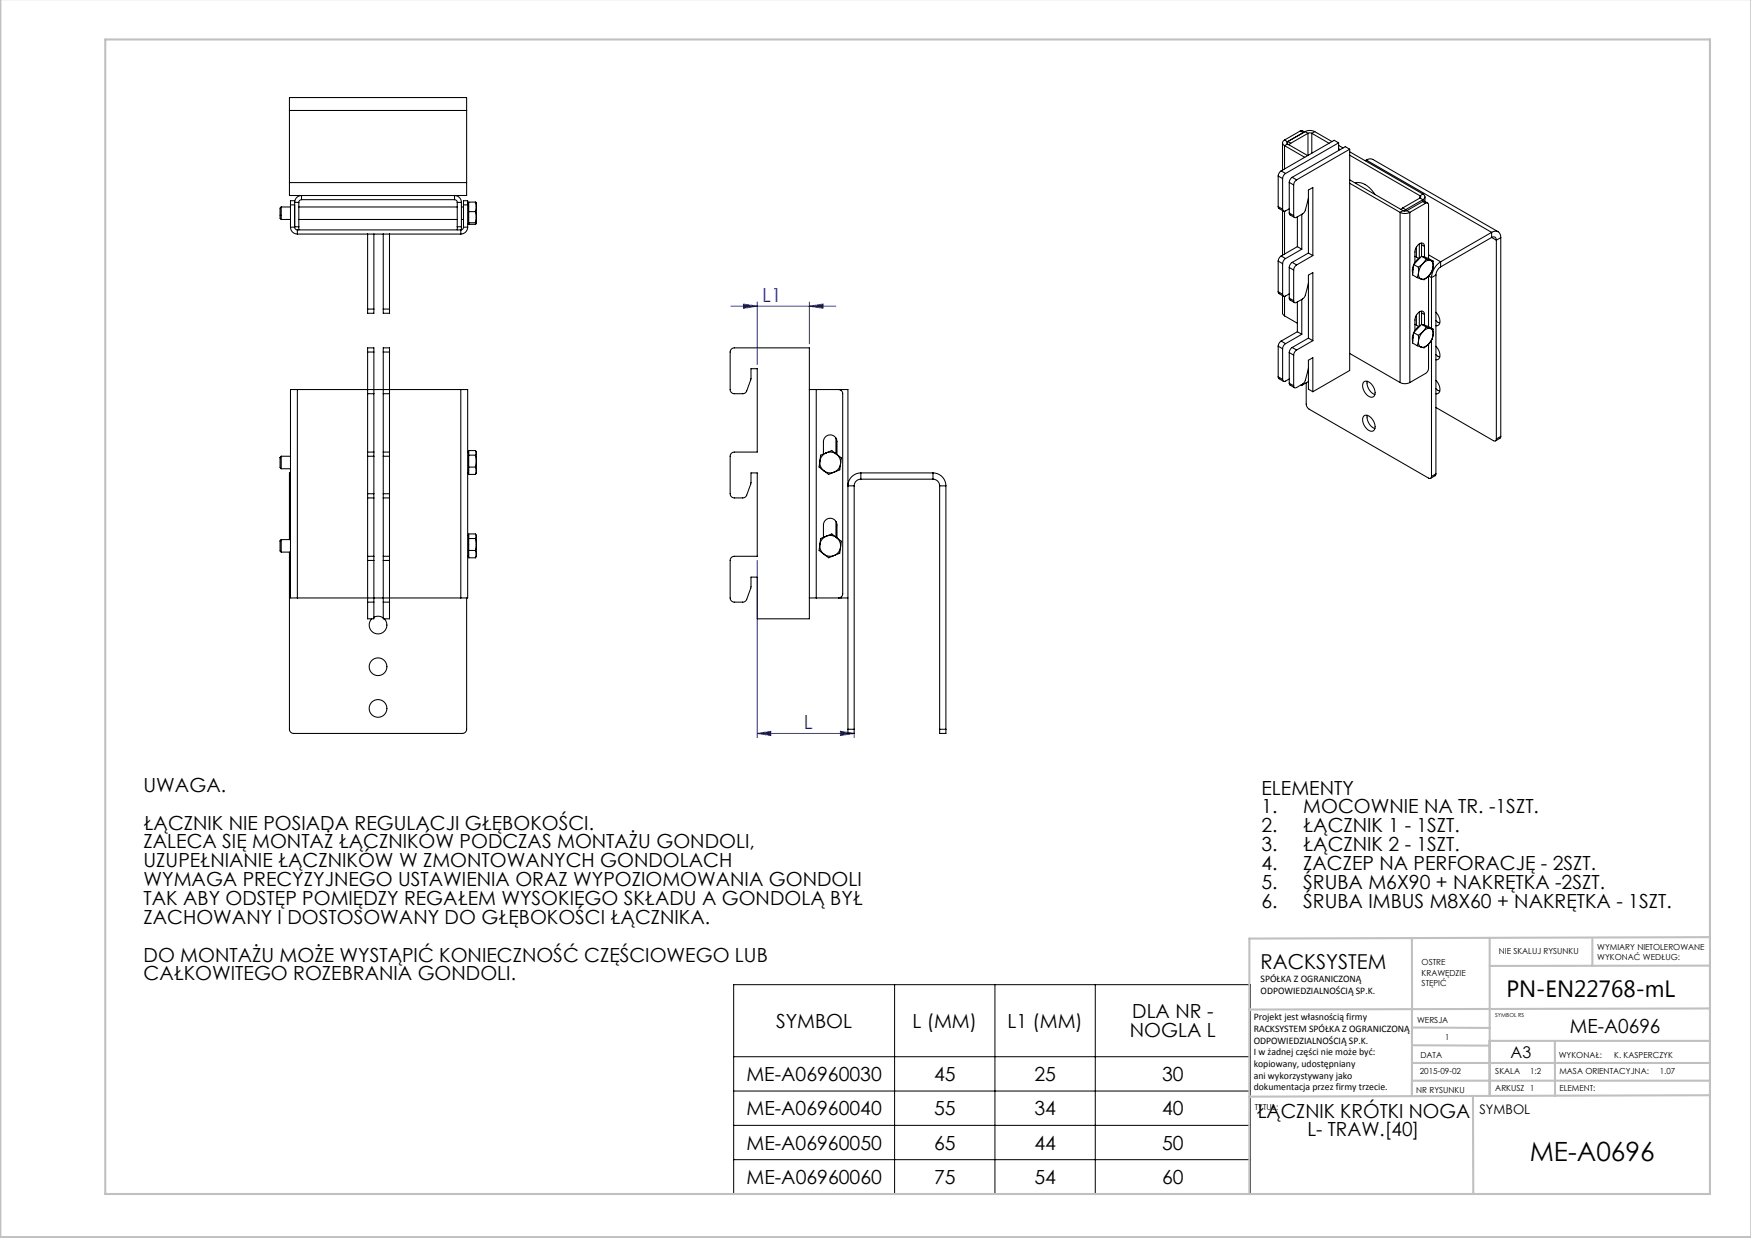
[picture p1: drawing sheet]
<svg xmlns="http://www.w3.org/2000/svg" width="420mm" height="297mm" viewBox="0 0 420 297" stroke-linecap="round" stroke-linejoin="round" font-family="sans-serif">
<path d="M175.3 73.5h25.2M178.3 72.9l3.3 .6-3.3 .5zM181.6 72.5v15M194.1 73.5l3.3-.6v1.1zM194.1 72.5v10M181.6 134.5v42.5M181.6 176l3.3-.6v1.1zM181.6 176h23.3M201.6 175.4l3.3 .6-3.3 .5zM204.9 176v1" fill="none" stroke="#00f" stroke-width=".24"/>
<path d="M176 236.2h123.9v50.2h-123.9zM214.6 236.2v50.2M238.6 236.2v50.2M262.7 236.2v50.2M176 253.5h123.9M176 261.7h123.9M176 270h123.9M176 278.2h123.9" fill="none" stroke="#000" stroke-width=".24"/>
<g fill="none" stroke="#c0c0c0" stroke-width=".5">
<path d="M.1 -.1v296.9h419.9M25.2 9.5h385v276.9h-385zM338.7 225.2v37.8M357.3 225v37.9v-13.2M382 225.4v6.3M410.1 224.8l-110.4 .4v61.2M410.1 231.7h-52.8M338.7 259.3h71.5M338.7 255h71.5M338.7 250.8l18.6 .1M338.7 246.5l18.6 .1M357.3 249.7h52.9"/>
<path d="M373 249.7v13.2M410.1 241.9l-110.4 .3M353.3 262.9l.1 23.5M410.2 262.7l-110.5 .4"/>
</g>
<path d="M181.6 176l3.3-.6v1.1zM201.6 175.4l3.3 .6-3.3 .5zM178.3 72.9l3.3 .6-3.3 .5zM194.1 73.5l3.3-.6v1.1z" fill="#00f"/>
<g fill="none" stroke="#000" stroke-width=".25">
<path d="M69.4 26.5v-3.1h42.5v3.1M69.4 26.5v17.3M69.4 26.5h42.5M111.9 26.5v17.3M307.6 34.3v6.5M308.1 33.6a.71 .71 0 0 0-.5 .7 .71 .71 0 0 0 .5 .6M308.1 33.6l.7 .4M308.1 34.9l4.9 2.8M308.1 34.9v5.6M308.8 34a.28 .28 0 0 0-.2 .3 .28 .28 0 0 0 .2 .2M308.8 34l.8 .4M308.8 34.5l-.7 .4"/>
<path d="M308.8 34.5l4.9 2.8M308.8 34h.1M309.6 34.4l-.4 .4M311.9 31.4l.4-.1 .6 .4M311.9 31.4l.7 .4M311.9 31.4l-3.8 2.2M313 31.6a2.58 2.58 0 0 1 2.4 0M313 31.6l.7 .4M313 31.6l-4.2 2.4M313.7 32h1M313.7 32l-4.1 2.4M313.7 32v5.3"/>
<path d="M314.7 32l4.1 2.4M314.7 32v4.8M315.4 31.6l4.1 2.4M315.4 31.6l-.7 .4M321.1 34.3l-1.1-.6-12.7 7.3M321.1 34.3l-12.7 7.3M321.1 34.3v1.8M321.1 35.7l.3 .2M321.1 34.9l1 .6M323.7 35.8l-12.7 7.3M323.7 35.8v53.1l-8.8 5.1M323.7 35.8l-1-.6-12.7 7.3"/>
<path d="M323.7 37.2l16.9 9.8M323.7 36.4l17.6 10.2M327.7 38.4a1.55 1.55 0 0 1 1.6-.2l30 17.4M327.7 38.4l-.2 .2M327.7 38.4l30.1 17.3M67.5 49.7v3M67.5 49.7a1.81 1.81 0 0 0-.3 1.6v1.1l.3 .3M67.5 49.7h2.2M67.5 52.7h2.2M69.4 43.8v3.1h42.5v-3.1M69.4 43.8h42.5M69.7 54.5a1.65 1.65 0 0 0 1.6 1.7"/>
<path d="M69.7 49.2v5.3M69.7 49.2h1M69.7 54.5h1M70.7 48.6v-.4h-1v1M70.7 54.5a.65 .65 0 0 0 .6 .7M70.7 48.6h1M70.7 54.4h1M70.7 48.6v5.9M71.3 55.2v1M71.3 56.2h39.2M71.3 55.2h39.2M71.7 54.4v.8"/>
<path d="M71.7 49.7h38M71.7 52.7h38M71.7 48.6v5.8M72.3 47.9v-1a1.65 1.65 0 0 0-1.6 1.7M72.3 47.9a.65 .65 0 0 0-.6 .7M72.3 47.9h36.7M88.2 56.2v18M89.7 56.2v18M91.9 56.2v18M93.4 56.2v18M109 47.9v-1a1.65 1.65 0 0 1 1.7 1.7M109 47.9a.65 .65 0 0 1 .7 .7"/>
<path d="M109.7 54.4v.8M109.7 48.6h1M109.7 54.4h1M109.7 48.6v5.8M110.5 55.2v1M110.7 54.4v.7M110.7 49.7h.5M110.7 52.7h.5M110.7 48.6v5.8M111.2 49.2v-1h1v1M111.2 54.5a.65 .65 0 0 1-.7 .7M111.2 49.2h1"/>
<path d="M111.2 54.5h1M111.2 49.2v5.3M112.2 54.5a1.65 1.65 0 0 1-1.7 1.7M112.2 49.2v5.3M112.2 48.7h.2M112.2 53.7h.2M112.4 50.8h1.6M112.4 53.4h1.6M114 48.5l.3 1.1M114 50.8l.3 1.3M114 53.4l.3 .2M114 48.5l.3 .2v.9"/>
<path d="M114 48.5h-1.6v5.3h1.6l.3-.2M114.3 49.6l-.3 1.2M114.3 49.6v2.5M114.3 52.1l-.3 1.3M114.3 52.1v1.5M306.6 49.6l.1 .4 1.2 .6M306.6 42.2l1.1 .6M306.6 49.6l1.1 .6M306.6 42.2v7.4M307.3 41l-.5 .5-.2 .7M307.3 41l1.1 .6M307.6 50.5v10.7"/>
<path d="M307.7 42.8v7.4M308.1 50.7v10.2M308.4 41.6l-.5 .5-.2 .7M309.2 51.1l.2 .4 1.1 .7M309.2 50.1l-.8 .5a.43 .43 0 0 1-.5 0 .43 .43 0 0 1-.2-.4M309.2 43.8l1.1 .6M309.2 51.1l1.1 .6M309.2 43.8v7.3M310 42.5l-.5 .6-.3 .7M310 42.5l1 .6M310.3 44.4v7.3M311 43.1l-.5 .6-.2 .7"/>
<path d="M311.2 59.2l1 .6M311.2 52v7.2M311.2 59.2l-3.9 2.2M312.2 51.4v8.4M312.2 59.8l-3.8 2.2M313.8 47.5l-.9 3.3-.3 .4-1.6 .9a.43 .43 0 0 1-.5 .1 .43 .43 0 0 1-.2-.5M323.7 44l12.1 6.9M323.7 43.1l12.8 7.4M325.1 43.9a3.7 3.7 0 0 1 4 1.7l.7 1M325.3 43.9l-.1 .1M335.8 50.9a2.58 2.58 0 0 0 2.4 0M335.8 50.9v40.9"/>
<path d="M336.5 49.9l-.4 .4M336.5 49.9l.7 .4M336.5 50.5h1M336.5 50.5l-.7 .4M337.2 50.3l-.4 .3M337.5 50.5l.7 .4M338.2 50.9v40.9M339.7 59.3v2.4M340.4 58.5v3.4M340.6 47a.28 .28 0 0 1 .2 .2 .28 .28 0 0 1-.2 .3M340.6 47.5l.7 .4M340.6 47.5l-4.1 2.4"/>
<path d="M340.6 47v.5M340.9 58.3l.1 .4M341 58.7l.7 .4M341 58.7v2.8M341.2 48.4l.4-.1 .8 .4M341.2 48.4l-3.7 2.1M341.2 48.4l.7 .4M341.3 46.6a.71 .71 0 0 1 .5 .6 .71 .71 0 0 1-.5 .7M341.3 47.9l-4.1 2.4M341.3 46.6l-.7 .4M341.3 47.9v.4M341.7 59.1a.73 .73 0 0 0-.5-.8 .73 .73 0 0 0-.8 .3l-.6 .6-.4 .8v3"/>
<path d="M341.7 59.1v2.6M341.8 47.2v1.1M341.9 48.8a.43 .43 0 0 1 .5-.1 .43 .43 0 0 1 .3 .5v12.8M341.9 48.8l-3.7 2.1M357.8 57l1.1 .6M357.8 55.7a1.34 1.34 0 0 1 1.5-.1 1.34 1.34 0 0 1 .7 1.4M357.8 57a.69 .69 0 0 1 .8-.1 .69 .69 0 0 1 .3 .7M357.8 55.7l-12.2 7.1M357.8 55.7v1.3M357.8 57l-12.2 7M358.9 57.6v47.7M360 57l-1.1 .6"/>
<path d="M360 57v47.7M88.2 74.2v1h1.5v-1M88.2 74.2h1.5M91.9 74.2v1h1.5v-1M91.9 74.2h1.5M306.6 70l.1 .4 1.2 .7M306.6 62.6l1.1 .7M306.6 70l1.1 .6M306.6 62.6v7.4M307.3 61.4l-.5 .5-.2 .7M307.3 61.4l1.1 .6M307.6 70.9v4.2l.5 .7"/>
<path d="M307.7 63.3v7.3M308.1 75.8l3.1 1.7M308.1 71.1v4.7M308.4 62l-.5 .6-.2 .7M309.2 71.5l.2 .4 1.1 .7M309.2 70.5l-.8 .5a.43 .43 0 0 1-.5 .1 .43 .43 0 0 1-.2-.5M309.2 64.2v7.3M309.2 64.2l1.1 .6M309.2 71.5l1.1 .6M310 62.9l-.5 .6-.3 .7M310 62.9l1 .7M310.3 64.8v7.3"/>
<path d="M311 63.6l-.5 .5-.2 .7M311.2 79.6l1 .6M311.2 72.4v7.2M311.2 79.6l-3.9 2.2M312.2 71.8v8.4M313.8 67.9l-.9 3.3-.3 .4-1.6 .9a.43 .43 0 0 1-.5 .1 .43 .43 0 0 1-.2-.5M313.8 60.7v-15.1l1.1-.6v16.3M313.8 60.7l1.1 .6M313.8 60.7l-3.8 2.2M314.9 61.3l-3.9 2.3M339.1 63.5l-.3 1.3 .1 .7M339.1 79.9l-.3 1.2 .1 .8"/>
<path d="M339.1 79.8l1.1 .7M339.1 63.5l-.3 2.5 1.2 .6M339.1 63.5l1.1 .6M339.1 79.8l-.3 2.5 1.2 .6M339.4 61.5l.9 .5M339.4 77.8l.9 .5M339.7 75.6v2.4M340 66.6l.9 .4M340.2 64.1v1.4M340.2 65.5l-.2 1.1M340.2 65.5a1.27 1.27 0 0 0 .7 1.5M340.4 74.8v3.4"/>
<path d="M340.8 61.7l-.9 .7-.8 1M340.8 78l-.9 .7-.8 1M340.9 74.6l.1 .4M341 75v2.8M341 75l.7 .5M341 61.5l-1.9 2M341 61.5l1.1 .6M341 61.5l1.6 .5 1.1 .6M341 77.8l-1.9 2M341 77.8l1.1 .7M341 77.8l1.6 .5 1.1 .7M341.3 61.6l.6 .2"/>
<path d="M341.3 77.9l.6 .2M341.3 63.2a4.1 4.1 0 0 0-1.1 2.3M341.3 63.2l-1.1 .9M341.3 79.5a4.1 4.1 0 0 0-1.1 2.3M341.3 79.5l-1.1 1M341.7 75.5a.73 .73 0 0 0-.5-.8 .73 .73 0 0 0-.8 .2l-.6 .6-.4 .9v2.9M341.7 75.5v2.5M342.1 62.1l-.8 1.1M342.1 62.1l1 .4M342.1 78.5l-.8 1M342.1 78.5l1 .3M342.7 66.2v12.1"/>
<path d="M342.7 61.1l2.9 1.7M342.7 66.2a1.88 1.88 0 0 1-1.8 .8M342.7 66.2l-1.1 .9-.7-.1M342.7 66.2l.7 .4M343.1 62.5a1.88 1.88 0 0 0-1.8 .7M343.1 62.5a1.27 1.27 0 0 1 .7 1.5M343.1 62.5l.6 .1M343.1 78.8a1.88 1.88 0 0 0-1.8 .7M343.1 78.8a1.27 1.27 0 0 1 .7 1.5M343.1 78.8l.6 .2M343.4 66.6v12.2M343.7 62.6l.1 1.4"/>
<path d="M343.7 79l.1 1.3M343.8 64a4.1 4.1 0 0 1-1.1 2.2M343.8 64a3.4 3.4 0 0 1-1.1 2.2M344.4 74.9a2.61 2.61 0 0 1 .7 3l-.7 .3M344.4 76.9l.9 .6M344.4 66l-1 .6M344.4 66v47.7M345.6 62.8a4.8 4.8 0 0 0-2.2 3.8M345.6 64a2.5 2.5 0 0 0-1.2 2M345.6 62.8v1.2M71.3 93.5h-1.6v50h1.6M71.3 93.5h39.2"/>
<path d="M71.3 93.5v50M88.2 84.5v10M88.2 84.5v-1h1.5v1M88.2 84.5h1.5M88.2 94.5h1.5M88.2 94.5v14M89.7 84.5v10M89.7 94.5v14M91.9 84.5v-1h1.5v1M91.9 84.5v10M91.9 84.5h1.5M91.9 94.5h1.5"/>
<path d="M91.9 94.5v14M93.4 84.5v10M93.4 94.5v14M110.5 93.5h1.7v50h-1.7M110.5 93.5v50M175.4 83.7l.7-.2h18v65h-12.5v-10h-1.5v2.5l-1 2.8a1 1 0 0 1-.9 .7h-2.1a1 1 0 0 1-1-1v-9a1 1 0 0 1 1-1h5.5v-20h-1.5v2.5l-1 2.8a1 1 0 0 1-.9 .7h-2.1a1 1 0 0 1-1-1v-9a1 1 0 0 1 1-1h5.5v-20h-1.5v2.5l-1 2.8a1 1 0 0 1-.9 .7h-2.1a1 1 0 0 1-1-1v-9zM194.1 93.5h1.7M195.8 93.5h5.9M195.8 93.5v50M201.1 93.5a1 1 0 0 1 1 1v48a1 1 0 0 1-1 1M201.7 93.5h1.7v81.5M201.7 93.5v.2"/>
<path d="M306.6 90.4l.1 .4 1.2 .7M306.6 83.1l1.1 .6M306.6 90.4l1.1 .6M306.6 83.1v7.3M307.3 81.8l-.5 .6-.2 .7M307.3 81.8l1.1 .6M307.7 83.7v7.3M308.4 82.4l-.5 .6-.2 .7M309.2 91.9l.2 .4 1.1 .7M309.2 90.9l-.8 .5a.43 .43 0 0 1-.5 .1 .43 .43 0 0 1-.2-.5M309.2 84.6v7.3M309.2 84.6l1.1 .6"/>
<path d="M309.2 91.9l1.1 .6M310 83.4l-.5 .5-.3 .7M310 83.4l1 .6M310.3 85.2v7.3M311 84l-.5 .5-.2 .7M312.1 92.3l.1 .1M312.2 80.2l-3.8 2.2M312.2 92.2v.2M313.3 91.8v5.3l.6 1 28.8 16.6a.43 .43 0 0 0 .5 0 .43 .43 0 0 0 .2-.4M313.8 88.3l-.9 3.3-.3 .5-1.6 .9a.43 .43 0 0 1-.5 0 .43 .43 0 0 1-.2-.5M313.8 81.1v-15.1l1.1-.6v16.3M313.8 86.4l1.1-.6v8.2l-1.1-.6z"/>
<path d="M313.8 81.1l1.1 .6M313.8 81.1l-3.8 2.3M313.8 91.5l-1.6 .9M314.9 81.7l-3.9 2.3M323.7 84.8l12.1 7M327.2 91.6a2.1 2.1 0 0 1 2.5 1.7l.1 .5a1.02 1.02 0 0 1-.3 1.3 1.02 1.02 0 0 1-1.3-.1 2.88 2.88 0 0 1-1.2-3.2zM327.2 99.7a2.1 2.1 0 0 1 2.5 1.8l.1 .5a1.02 1.02 0 0 1-.3 1.3 1.02 1.02 0 0 1-1.3-.1 2.88 2.88 0 0 1-1.2-3.2zM327.9 91.5a3.1 3.1 0 0 0 1.9 3.2M327.9 99.6a3.1 3.1 0 0 0 1.9 3.2M335.8 91.8a2.58 2.58 0 0 0 2.4 0M340 82.9l.9 .4M340.2 80.5v1.3"/>
<path d="M340.2 81.8l-.2 1.1M340.2 81.8a1.27 1.27 0 0 0 .7 1.5M342.7 82.6l-.2 6.3-.6 .7-3.7 2.2M342.7 82.5a1.88 1.88 0 0 1-1.8 .8M342.7 82.5l-1.1 .9-.7-.1M343.4 81.6v32.7M343.8 80.3a4.1 4.1 0 0 1-1.1 2.2M343.8 80.3a3.4 3.4 0 0 1-1.1 2.2M344.4 97.8l13.8 7.9a.43 .43 0 0 0 .5 .1 .43 .43 0 0 0 .2-.5M344.4 83.1a2.61 2.61 0 0 1 .7 3l-.7 .2M344.4 91.2a2.61 2.61 0 0 1 .7 3.1l-.7 .2M344.4 85.1l.9 .6"/>
<path d="M344.4 93.3l.9 .5M67.5 109.5v3M67.5 109.5a1.81 1.81 0 0 0-.3 1.6v1.1l.3 .3M67.5 109.5h2.2M67.5 112.5h2.2M69.4 116.6v12.9M69.4 116.6h.3M69.7 113.5h-.3v3.1M88.2 108.5v1M88.2 118.5v1M88.2 108.5h1.5M88.2 109.5h1.5"/>
<path d="M88.2 118.5h1.5M88.2 119.5h1.5M88.2 109.5v9M88.2 119.5v14M89.7 108.5v1M89.7 118.5v1M89.7 109.5v9M89.7 119.5v14M91.9 118.5v1M91.9 108.5v1M91.9 108.5h1.5M91.9 109.5h1.5"/>
<path d="M91.9 118.5h1.5M91.9 119.5h1.5M91.9 109.5v9M91.9 119.5v14M93.4 118.5v1M93.4 108.5v1M93.4 109.5v9M93.4 119.5v14M112.2 108.5h.2M112.2 113.5h.2M112.4 109.2h1.6M112.4 112.1h1.6"/>
<path d="M114 109.2l.3 1.4M114 112.1l.3 .8M114.1 108.2l.2 .4M114.3 110.6l-.3 1.5M114.3 110.6v2.3M114.3 108.6l-.3 .6M114.3 108.6v2M114.3 112.9l-.3 .9M114.3 108.6l-.3-.5h-1.6v5.7h1.6M114.3 112.9v.6l-.3 .3M196.7 110.6a2.5 2.5 0 0 0 .9 2.3M196.7 110.6l-.2 1.5 1.1 .8"/>
<path d="M197.5 108.9v-2.9a1.62 1.62 0 0 1 1.6-1.7 1.62 1.62 0 0 1 1.7 1.7v3.1M197.6 112.9a2.5 2.5 0 0 0 2.5 .4M197.6 112.9l1.2 .9 1.3-.5M198.2 108.6a2.5 2.5 0 0 0-1.5 2M198.2 108.6a2.5 2.5 0 0 1 2.5 .4M198.2 108.6l-1.4 .6-.1 1.4M198.2 108.6l1.3-.5 1.2 .9M200.5 105.1v3.8M200.7 109a2.5 2.5 0 0 1 .9 2.3M200.7 109l1.1 .9-.2 1.4M201.6 111.3l-.2 1.4-1.3 .6M201.6 111.3a2.5 2.5 0 0 1-1.5 2"/>
<path d="M204.9 116.6v58.4M206.5 113.5a3.1 3.1 0 0 0-3.1 3.1h1.5M206.5 115a1.6 1.6 0 0 0-1.6 1.6M206.5 113.5h17.3M206.5 113.5v1.5M206.5 115h17.3M223.8 115a1.6 1.6 0 0 1 1.6 1.6M223.8 113.5a3.1 3.1 0 0 1 3.1 3.1M223.8 113.5v1.5M225.4 116.6h1.5M225.4 116.6v58.4M226.9 116.6v58.4"/>
<path d="M344.4 113.7l-.1 .4-1.1 .6M344.4 113.7l-1 .6M360 104.7l-.1 .4-1.2 .7M360 104.7l-1.1 .6M67.5 129.5v3M67.5 129.5a1.81 1.81 0 0 0-.3 1.6v1.1l.3 .3M67.5 129.5h2.2M67.5 132.5h2.2M69.4 132.5v42.5a1 1 0 0 0 1 1h40.5a1 1 0 0 0 1-1v-31.5M88.2 133.5v1M88.2 134.5v10M88.2 133.5h1.5"/>
<path d="M88.2 134.5h1.5M89.7 133.5v1M89.7 134.5v10M91.9 134.5v10M91.9 133.5v1M91.9 133.5h1.5M91.9 134.5h1.5M93.4 134.5v10M93.4 133.5v1M112.2 128.5h.2M112.2 133.5h.2M112.4 129.2h1.6"/>
<path d="M112.4 132.1h1.6M114 129.2l.3 1.4M114 132.1l.3 .8M114.1 128.2l.2 .4M114.3 130.6l-.3 1.5M114.3 130.6v2.3M114.3 128.6l-.3 .6M114.3 128.6v2M114.3 132.9l-.3 .9M114.3 128.6l-.3-.5h-1.6v5.7h1.6M114.3 132.9v.6l-.3 .3M196.7 130.6a2.5 2.5 0 0 0 .9 2.3"/>
<path d="M196.7 130.6l-.2 1.5 1.1 .8M197.5 128.9v-2.9a1.62 1.62 0 0 1 1.6-1.7 1.62 1.62 0 0 1 1.7 1.7v3.1M197.6 132.9a2.5 2.5 0 0 0 2.5 .4M197.6 132.9l1.2 .9 1.3-.5M198.2 128.6a2.5 2.5 0 0 0-1.5 2M198.2 128.6a2.5 2.5 0 0 1 2.5 .4M198.2 128.6l-1.4 .6-.1 1.4M198.2 128.6l1.3-.5 1.2 .9M200.5 125.1v3.8M200.7 129a2.5 2.5 0 0 1 .9 2.3M200.7 129l1.1 .9-.2 1.4M201.6 131.3a2.5 2.5 0 0 1-1.5 2"/>
<path d="M201.6 131.3l-.2 1.4-1.3 .6M71.3 143.5h39.2M88.2 144.5h1.5M88.2 144.5v4h1.5v-4M89.2 148.5a2.12 2.12 0 0 0 0 3 2.12 2.12 0 0 0 3 0 2.12 2.12 0 0 0 0-3M89.7 148.1l1-.3 1.2 .4M91.9 144.5v4h1.5v-4M91.9 144.5h1.5M194.1 143.5h1.7M195.8 143.5h5.9M201.7 143.5h1.7M201.7 143.3v.2"/>
<path d="M203.4 175v1h1.5v-1M203.4 175h1.5M225.4 175v1h1.5v-1M225.4 175h1.5"/>
<circle cx="90.7" cy="160" r="2.13"/>
<circle cx="90.7" cy="170" r="2.12"/>
</g>
<text font-size="6.3" x="366.9" y="278.5">ME-A0696</text>
<text font-size="5.6" x="361.3" y="239.1">PN-EN22768-mL</text>
<text font-size="4.9" x="302.4" y="232.4">RACKSYSTEM</text>
<g font-size="4.7" fill="#00f">
<text x="182.8" y="72.4">L1</text>
<text x="192.8" y="174.9">L</text>
</g>
<g font-size="4.7">
<text x="34.4" y="190">UWAGA.</text>
<text x="302.6" y="190.6">ELEMENTY</text>
<text x="302.6" y="195.1">1.</text>
<text x="312.6" y="195.1">MOCOWNIE NA TR. -1SZT.</text>
<text x="34.4" y="199">ŁĄCZNIK NIE POSIADA REGULACJI GŁĘBOKOŚCI.</text>
<text x="34.4" y="203.5">ZALECA SIĘ MONTAŻ ŁĄCZNIKÓW PODCZAS MONTAŻU GONDOLI,</text>
<text x="302.6" y="199.7">2.</text>
<text x="312.6" y="199.7">ŁĄCZNIK 1 - 1SZT.</text>
<text x="34.4" y="208.1">UZUPEŁNIANIE ŁĄCZNIKÓW W ZMONTOWANYCH GONDOLACH</text>
<text x="302.6" y="204.2">3.</text>
<text x="302.6" y="208.7">4.</text>
<text x="312.6" y="204.2">ŁĄCZNIK 2 - 1SZT.</text>
<text x="312.6" y="208.7">ZACZEP NA PERFORACJĘ - 2SZT.</text>
<text x="34.4" y="212.6">WYMAGA PRECYZYJNEGO USTAWIENIA ORAZ WYPOZIOMOWANIA GONDOLI</text>
<text x="302.6" y="213.3">5.</text>
<text x="312.6" y="213.3">ŚRUBA M6X90 + NAKRĘTKA -2SZT.</text>
<text x="34.4" y="217.1">TAK ABY ODSTĘP POMIĘDZY REGAŁEM WYSOKIEGO SKŁADU A GONDOLĄ BYŁ</text>
<text x="34.4" y="221.6">ZACHOWANY I DOSTOSOWANY DO GŁĘBOKOŚCI ŁĄCZNIKA.</text>
<text x="302.6" y="217.8">6.</text>
<text x="312.6" y="217.8">ŚRUBA IMBUS M8X60 + NAKRĘTKA - 1SZT.</text>
<text x="34.4" y="230.7">DO MONTAŻU MOŻE WYSTĄPIĆ KONIECZNOŚĆ CZĘŚCIOWEGO LUB</text>
<text x="34.4" y="235.2">CAŁKOWITEGO ROZEBRANIA GONDOLI.</text>
<text x="271.6" y="244.3">DLA NR -</text>
<text x="186.2" y="246.6">SYMBOL</text>
<text x="218.9" y="246.6">L (MM)</text>
<text x="241.7" y="246.6">L1 (MM)</text>
<text x="271" y="248.8">NOGLA L</text>
<text x="376.6" y="247.8">ME-A0696</text>
<text x="179" y="259.3">ME-A06960030</text>
<text x="224" y="259.3">45</text>
<text x="248.1" y="259.3">25</text>
<text x="278.7" y="259.3">30</text>
<text x="179" y="267.6">ME-A06960040</text>
<text x="224" y="267.6">55</text>
<text x="248.1" y="267.6">34</text>
<text x="278.7" y="267.6">40</text>
<text x="301.4" y="268.1">ŁĄCZNIK KRÓTKI NOGA</text>
<text x="179.1" y="275.8">ME-A06960050</text>
<text x="224" y="275.8">65</text>
<text x="248.1" y="275.8">44</text>
<text x="278.8" y="275.8">50</text>
<text x="313.6" y="272.6">L- TRAW.[40]</text>
<text x="179.1" y="284">ME-A06960060</text>
<text x="224" y="284">75</text>
<text x="248.1" y="284">54</text>
<text x="278.8" y="284">60</text>
</g>
<text font-size="3.9" x="362.3" y="253.8">A3</text>
<text font-size="3.2" x="354.9" y="267.2">SYMBOL</text>
<g font-size="2.4">
<text x="302.4" y="235.6">SPÓŁKA Z OGRANICZONĄ</text>
<text x="302.4" y="238.4">ODPOWIEDZIALNOŚCIĄ SP.K.</text>
<text x="300.7" y="244.7">Projekt jest własnością firmy</text>
<text x="300.7" y="247.5">RACKSYSTEM SPÓŁKA Z OGRANICZONĄ</text>
<text x="300.7" y="250.3">ODPOWIEDZIALNOŚCIĄ SP.K.</text>
<text x="300.7" y="253.1">I w żadnej części nie może być:</text>
<text x="300.7" y="256">kopiowany, udostępniany</text>
<text x="300.7" y="258.8">ani wykorzystywany jako</text>
<text x="300.7" y="261.6">dokumentacja przez firmy trzecie.</text>
</g>
<g font-size="2">
<text x="383.1" y="227.9">WYMIARY NIETOLEROWANE</text>
<text x="341" y="231.6">OSTRE</text>
<text x="359.5" y="228.9">NIE SKALUJ RYSUNKU</text>
<text x="383.1" y="230.4">WYKONAĆ WEDŁUG:</text>
<text x="341" y="234.1">KRAWĘDZIE</text>
<text x="341" y="236.6">STĘPIĆ</text>
<text x="339.9" y="245.4">WERSJA</text>
<text x="346.6" y="249.5">1</text>
<text x="340.5" y="257.7">2015-09-02</text>
<text x="340.7" y="253.8">DATA</text>
<text x="358.7" y="257.7">SKALA</text>
<text x="367" y="257.7">1:2</text>
<text x="373.9" y="253.8">WYKONAŁ:</text>
<text x="374.1" y="257.7">MASA ORIENTACYJNA:</text>
<text x="387.2" y="253.8">K. KASPERCZYK</text>
<text x="398.1" y="257.7">1.07</text>
<text x="339.7" y="262.3">NR RYSUNKU</text>
<text x="358.7" y="261.7">ARKUSZ 1</text>
<text x="374.1" y="261.7">ELEMENT:</text>
<text x="301" y="266.4">TYTUŁ:</text>
</g>
<text font-size="1.3" x="358.7" y="244">SYMBOL RS</text>
</svg>
